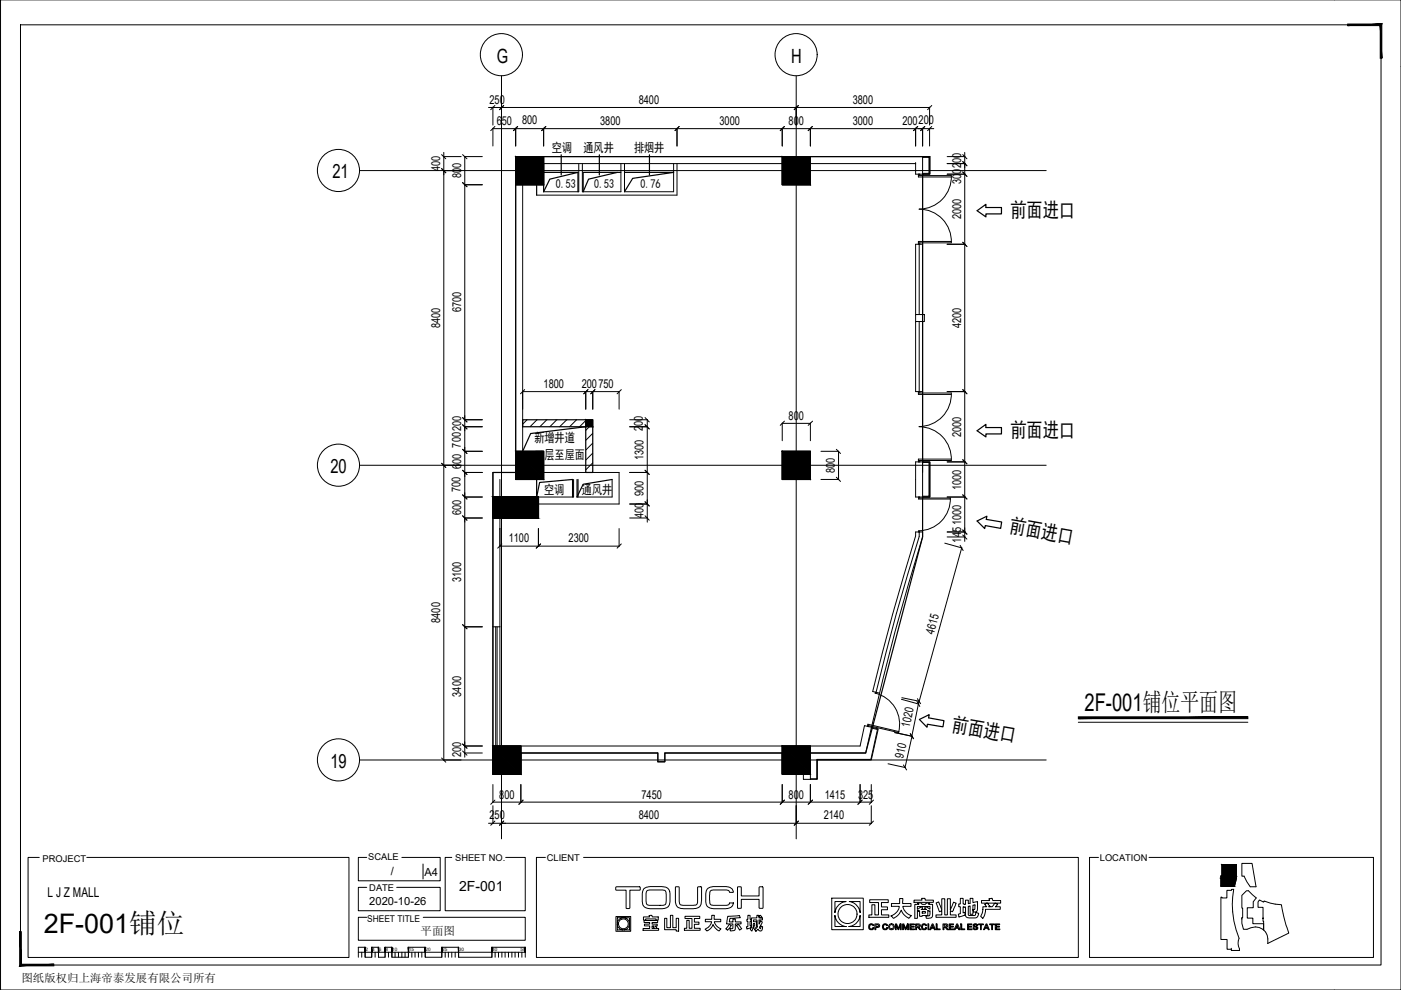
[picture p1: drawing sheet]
<svg xmlns="http://www.w3.org/2000/svg" width="297mm" height="210mm" viewBox="0 0 297 210" stroke-linecap="round" stroke-linejoin="round" font-family="sans-serif">
<path d="M109.3 33.2h87.8v3.7h-1.5v61h1.5v7.5h-1.5v8.4l-12.1 45.9h-11.7v4.4h-6v-4.4h-24.8v1.8h-1.5v-1.8h-29.1v4.4h-5.9v-63.9h4.8z" fill="none" stroke="#000" stroke-width=".25"/>
<g fill="none" stroke="#000" stroke-width=".21">
<path d="M122.7 34.7v6h-7.4M123.5 34.7v6h8.1v-6M132.4 34.7v6h10.4v-6M143.5 34.7v6.7h-29.7M194.1 34.7h.1M194.1 34.7h-83.3v65.5h20.5v6.7h-17.1M194.1 34.7v2.2h1.5M195.6 33.2h1.5v3.7h-1.5M195.6 33.4h1.4v3.4h-1.4M195.6 33.2h-86.3v67h-4.8v32.7h1.5v-31.2M195.6 33.2v3.7M194.1 66.7h1.9v1.5h-1.9z"/>
<path d="M195.6 97.9h1.5v7.5h-1.5M195.6 98.1h1.4v7.1h-1.4M195.6 97.9h-1.5v7.5h1.5M195.6 97.9v7.5M121.6 101.7v3.7h-7.8M122.3 101.7v3.7h7.5v-3.7M184.7 154.4l1.3 .3-1.4 6.3h-11.4v4.1h-1.4M184.8 154.2l1.4 .3-1.5 6.6h-11.4v4.1h-1.5M184.8 154.2l-1.5-.3-.9 4.3h-77.9v5.9h1.5v-4.4h33.5v1.8h1.5v-1.8h29.3v5.5h1.5M184.8 154.2l-1.3 5.5h-11.7v5.5"/>
</g>
<g fill="none" stroke="#000" stroke-width=".21">
<path d="M194.7 37.2h7a6.8 6.8 0 0 1-6.8 7.1 6.8 6.8 0 0 1 6.8 7.2h-7M195 37.2v-.3h-.3v.6h7M195.6 36.9v29.8M194.9 51.8v14.9M195 51.5v.3M195.6 51.8h-1.5v14.9M201.7 51.2h-7v.6M194.1 68.2v14.8h1.5M194.9 68.2v14.8M195.6 68.2v32M194.7 83.3h7a6.8 6.8 0 0 1-6.8 7.1M194.7 83v.6h7"/>
<path d="M194.9 90.5a6.8 6.8 0 0 1 6.8 7.1h-7M195 83v.3M201.7 97.3h-7v.6h.3v-.3M194.8 112.6v.2M194.8 105.6h6.7M194.9 112.8v1a476.3 476.3 0 0 0-9.2 33M195 105.6v-.2h-.2v.4h6.7M195 112.6v.2M201.5 105.6a6.8 6.8 0 0 1-6.8 6.9M104.5 132.9v25.3M105.1 132.9v25.3M105.4 132.9v25.3"/>
<path d="M106 132.9v25.3M184 153.8l6.6 1.5M184.2 153.9l-.1 .2-.2-.1 .1-.4 6.6 1.5M185.5 147a6.8 6.8 0 0 1 5 8.3M185.6 147v-.2h.2v.2M186.5 147l-1.5-.4a518.7 518.7 0 0 1 9.1-33v-.8h1.5v1a500.2 500.2 0 0 0-10.8 40.4"/>
</g>
<path d="M113.8 34.7v6.7M115.3 36.5h7.2v4.2M115.3 34.7v6M119 32.8v4.3M127.1 32.8v4.3M131.6 36.5h-8v4.2M132.4 36.5h10.4M137.7 32.8v4.3M113.8 101.7v3.7M121.4 101.7v3.7M122.5 101.7v3.7" fill="none" stroke="#000" stroke-width=".25"/>
<path d="M122.5 36.5l-5.9 1.5-1.3 2.7M130.9 36.5l-6.1 1.5-1.2 2.7M142.8 36.5l-8.7 1.3-1.7 2.9M121.4 101.7l-7 .6-.6 3.1M129.8 101.7l-6.2 1-1.3 2.7" fill="none" stroke="#000" stroke-width=".25"/>
<g fill="#000" stroke="#000" stroke-width=".21">
<path d="M109.3 33.2l6 6v-6zM109.3 33.2l6 6h-6z"/>
<path d="M165.8 33.2l6 6v-6zM165.8 33.2l6 6h-6z"/>
<path d="M109.3 95.7l6 6v-6zM109.3 95.7l6 6h-6z"/>
<path d="M165.8 95.7l6 6v-6zM165.8 95.7l6 6h-6z"/>
<path d="M104.5 105.4l9.7 4.4v-4.4zM104.5 105.4l9.7 4.4h-9.7z"/>
<path d="M104.5 158.2l5.9 5.9v-5.9zM104.5 158.2l5.9 5.9h-5.9z"/>
<path d="M165.8 158.2l6 5.9v-5.9zM165.8 158.2l6 5.9h-6z"/>
</g>
<path d="M109.3 33.2h6v6h-6zM165.8 33.2h6v6h-6zM109.3 95.7h6v6h-6zM165.8 95.7h6v6h-6zM104.5 105.4h9.7v4.4h-9.7v-4.4v4.4h9.7v-4.4zM104.5 158.2h5.9v5.9h-5.9zM165.8 158.2h6v5.9h-6z" fill="none" stroke="#000" stroke-width=".25"/>
<path d="M124.2 90.5l-11.7 1.4-1.7 3.8M124.2 90.5v9.7h1.5v-9.7M124.2 89h-13.4v1.5h13.4" fill="none" stroke="#000" stroke-width=".25"/>
<!-- layer: PUB_HATCH -->
<path d="M111.7 89l-.9 .9M113.9 89l-1.5 1.5M115.9 89l-1.4 1.5M118.1 89l-1.5 1.5M120.2 89l-1.6 1.5M122.2 89l-1.4 1.5M124.2 89.2l-1.3 1.3M125 90.5l-.8 .7M125.7 91.9l-1.5 1.5M125.7 94l-1.5 1.4M125.7 96.1l-1.5 1.5M125.7 98.1l-1.5 1.5" fill="none" stroke="#000" stroke-width=".21"/>
<path d="M124.2 89l1.5 1.5h-1.5zM124.2 89l1.5 1.5v-1.5z" fill="#000" stroke="#000" stroke-width=".21"/>
<path d="M124.2 89h1.5v1.5h-1.5z" fill="none" stroke="#000" stroke-width=".25"/>
<!-- layer: DIM -->
<g fill="none" stroke="#000" stroke-width=".21">
<path d="M94 33.2h3.8M94 36.2h3.8M94.1 32.3v4.8M94.1 36.2v125M98.5 39.2h3.8M98.5 33.2h3.8M98.5 33.2v55.8M103.6 22.8h93.5M104.5 27.3h93.5M104.5 22.7v3.8M104.5 27.2v3.8M106.3 22.7v3.8"/>
<path d="M109.3 27.2v3.8M115.3 27.2v3.8M143.5 27.2v3.8M165.8 27.2v3.8M168.8 22.7v3.8M171.8 27.2v3.8M194.1 27.2v3.8M195.6 27.2v3.8M197.1 22.7v3.8M197.1 27.2v3.8M200.8 33.2h3.8M200.8 34.7h3.8"/>
<path d="M200.8 36.9h3.8M204.5 32.3v82.5M200.8 51.8h3.8M94 98.7h3.8M98.5 95.7h3.8M98.5 90.5h3.8M98.5 89h3.8M98.5 94.8v5.4M98.5 88.1v7.6M110.8 86.8v-3.8h20.5v3.8M124.2 83v3.8M125.7 83v3.8"/>
<path d="M133.5 90.5h3.8M133.5 89h3.8M137.2 89v17.9M165.8 89.7v3.7M165.8 89.8h6M171.8 89.7v3.7M174.1 95.7h3.7M177.8 95.7v6M200.8 83h3.8M200.8 97.9h3.8M98.5 109.8h3.8M98.5 105.4h3.8"/>
<path d="M98.5 100.2h3.8M98.5 104.5v53.7M98.5 100.1v5.3M106 112.1v3.7h25.3v-3.7M114.2 112.1v3.7M133.5 109.8h3.8M133.5 100.2h3.8M133.5 106.9h3.8M137.2 106v4.7M174.1 101.7h3.7M200.3 115.2l3.6 1M200.8 105.4h3.8"/>
<path d="M200.8 112.8h3.8M200.8 113.8h3.8M203.9 116.1l-9.2 33.2M98.5 132.9h3.8M98.5 159.7h3.8M98.5 158.2h3.8M98.5 157.3v3.2M189.7 155.3l3.7 .8M191.1 148.3l3.7 1M191.2 147.9l3.7 .8M193.4 156.1l-1.5 6.6M194.8 148.6l-1.5 7.5"/>
<path d="M94 161.1h3.8M103.6 174.6h81.2M104.5 170.1h80.3M104.5 166.3v3.9M104.5 170.8v3.8M106.3 170.8v3.8M110.4 166.3v3.9M165.8 166.3v3.9M168.8 170.8v3.8M171.8 166.3v3.9M182.4 166.3v3.9M184.7 166.3v3.9"/>
<path d="M184.7 170.8v3.8M188.3 161.9l3.7 .8"/>
<circle cx="106.3" cy="11.6" r="4.5"/>
<circle cx="168.8" cy="11.6" r="4.5"/>
<circle cx="71.8" cy="36.1" r="4.5"/>
<circle cx="71.8" cy="98.6" r="4.5"/>
<circle cx="71.8" cy="161.1" r="4.5"/>
</g>
<!-- layer: 0 -->
<g fill="none" stroke="#000" stroke-width=".21">
<path d="M.1 0h296.9v209.9h-296.9zM4.3 5.3h288.5v199.3h-288.5zM93.6 35.7l.9 .9M93.6 32.8l.9 .9M98.1 38.7l.9 .9M98.1 32.8l.9 .9M104.9 26.8l-.9 .9M104.9 22.4l-.9 .9M106.8 22.4l-.9 .9M109.8 26.8l-.9 .9M115.7 26.8l-.9 .9M144 26.8l-.9 .9"/>
<path d="M166.3 26.8l-.9 .9M169.3 22.4l-.9 .9M172.2 26.8l-.8 .9M194.5 26.8l-.8 .9 .9-.9M196.1 26.8l-.9 .9M197.6 26.8l-.9 .9M197.6 22.4l-.9 .9M204.1 34.3l.9 .9M204.1 32.8l.9 .9M204.1 36.5l.9 .9M204.1 51.4l.9 .9M93.6 98.2l.9 .9"/>
<path d="M98.1 99.7l.9 .9M98.1 95.3l.9 .9M98.1 90.1l.9 .8M98.1 88.5l.9 1M111.2 82.6l-.9 .9M124.7 82.6l-.9 .9M126.1 82.6l-.8 .9M131.7 82.6l-.9 .9M136.8 99.7l.9 .9M136.8 90.1l.9 .8M136.8 88.5l.9 1M166.3 89.3l-.9 .9"/>
<path d="M172.3 89.3l-.9 .9M177.3 95.3l.9 .9M204.1 82.6l.9 .9M204.1 97.5l.9 .9M98.1 109.4l.9 .9M98.1 104.9l.9 .9M106.4 115.3l-.9 .9M114.6 115.3l-.9 .9M131.7 115.3l-.9 .9M136.8 106.4l.9 .9M136.8 109.4l.9 .9M177.3 101.2l.9 .9"/>
<path d="M203.6 115.6l.6 1.1M204.1 104.9l.9 .9M204.1 112.4l.9 .9M204.1 113.4l.9 .9M98.1 132.4l.9 .9M98.1 159.2l.9 .9M98.1 157.7l.9 .9M193 155.5l.7 1.1M194.4 148.7l.6 1.1M194.5 148.1l.7 1.1M228.6 153.1h36M93.6 160.7l.9 .9"/>
<path d="M104.9 169.6l-.9 .9M104.9 174.1l-.9 .9M106.8 174.1l-.9 .9M110.9 169.6l-.9 .9M166.3 169.6l-.9 .9M169.3 174.1l-.9 .9M172.3 169.6l-.9 .9M182.8 169.6l-.9 .9M185.2 169.6l-.9 .9M185.2 174.1l-.9 .9M191.5 162.2l.7 1.1M8.3 181.8h-2.3v21.2h68v-21.2h-55.6"/>
<path d="M77.8 194.5h-1.8v4.9h35.4v-4.9h-21.7M77.8 181.8h-1.8v4.9h17.3v-4.9h-8.1M77.8 188.1h-1.8v5h17.3v-5h-9.2M89.7 183.2v3.2M95.8 181.8h-1.4v11.3h17v-11.3h-4.2M115.6 181.8h-1.9v21.2h114.9v-21.2h-104.9M232.9 181.8h-1.9v21.2h60.2v-21.2h-47.6M76 201.9h35.4v1.1M76.7 201.9v1.1M77.4 201.9v1.1M78.8 201.9v1.1M79.5 201.9v1.1"/>
<path d="M80.2 201.9v1.1M81.6 201.9v1.1M82.4 201.9v1.1M83.1 201.9v1.1M83.8 201.9v1.1M84.5 201.9v1.1M85.2 201.9v1.1M85.9 201.9v1.1M86.6 201.9v1.1M87.3 201.9v1.1M88 201.9v1.1M88.7 201.9v1.1"/>
<path d="M89.4 201.9v1.1M90.2 201.9v1.1M93.7 201.9v1.1M94.4 201.9v1.1M95.1 201.9v1.1M95.8 201.9v1.1M96.5 201.9v1.1M97.2 201.9v1.1M104.3 201.9v1.1M105 201.9v1.1M105.7 201.9v1.1M106.4 201.9v1.1"/>
<path d="M107.1 201.9v1.1M107.8 201.9v1.1M108.5 201.9v1.1M109.2 201.9v1.1M109.9 201.9v1.1M110.6 201.9v1.1M111.4 200.8h-7.1v2.2h-7.1v-2.2h-3.5v2.2h-3.5v-2.2h-3.6v2.2h-3.5v-2.2h-1.5v2.2h-1.4v-2.2h-1.4v2.2h-1.4v-2.2h-1.4v2.2"/>
</g>
<path d="M106.3 16.1v161.8M168.8 16.1v161.8M76.3 36.2h145.5M76.3 98.7h145.5M76.3 161.1h145.5" fill="none" stroke="#000" stroke-width=".21"/>
<!-- layer: 0 -->
<g fill="#000" stroke="#000" stroke-width=".21">
<path d="M292.6 5.4v6.9h.4zM292.6 5.4l.4-.3v7.2zM285.7 5.4h6.9l.4-.3zM285.7 5.1h7.3l-7.3 .3z"/>
<path d="M228.6 152v.4l36-.4zM228.6 152.4l36-.4v.4z"/>
<path d="M4.2 197.5l.3 6.9v-6.9zM4.2 197.5l.3 6.9-.3 .4zM4.5 204.4l-.3 .4 7.2-.4zM4.2 204.8l7.2-.4v.4z"/>
<path d="M77.4 200.8l.1 1.1zM77.4 200.8l.1 1.1z"/>
<path d="M78.8 200.8l.1 1.1zM78.8 200.8l.1 1.1z"/>
<path d="M80.2 200.8l.1 1.1zM80.2 200.8l.1 1.1z"/>
<path d="M81.6 200.8l.1 1.1zM81.6 200.8l.1 1.1z"/>
<path d="M83 200.8l.1 1.1zM83 200.8l.1 1.1z"/>
<path d="M86.6 200.8v1.1zM86.6 200.8v1.1z"/>
<path d="M90.1 200.8l.1 1.1zM90.1 200.8l.1 1.1z"/>
<path d="M93.6 200.8l.1 1.1zM93.6 200.8l.1 1.1z"/>
<path d="M97.2 200.8v1.1zM97.2 200.8v1.1z"/>
<path d="M104.3 200.8v1.1zM104.3 200.8v1.1z"/>
<path d="M111.3 200.8l.1 1.1zM111.3 200.8l.1 1.1z"/>
</g>
<g fill="none" stroke="#000" stroke-width=".21">
<path d="M130.5 188.1l.2-.1h4.4a.43 .43 0 0 1 .7 .3 .43 .43 0 0 1-.7 .4h-1.6v3.3a.47 .47 0 0 1-.5 .6 .47 .47 0 0 1-.3-.7v-3.2h-2.1zM130.6 194.3h3.1v3.2h-3.1zM130.9 196a1.32 1.32 0 0 0 1.2 1.2h-1.2zM130.9 194.6h1.2h-.2a1.22 1.22 0 0 0-1 1.2zM132.2 194.6h1.3v1.2a1.31 1.31 0 0 0-1.3-1.2zM132.2 197.2a1.32 1.32 0 0 0 1.3-1.2v1.2zM136.4 194.4h1.3l-.1-.3h.6a.4 .4 0 0 0 .6 .3h.8v.7l-.5-.1a.24 .24 0 0 0-.1-.2 .24 .24 0 0 0-.3 0h-1.8v.3h-.5zM136.5 188.5a3.6 3.6 0 0 1 2.3-.5h.9a1.88 1.88 0 0 1 2.3 1.1l.1 .6a3.5 3.5 0 0 1-.5 2.6l-1.2 .4h-1.9a1.85 1.85 0 0 1-2.3-2.4v-.8zM136.6 195.2h2.4a.25 .25 0 0 1 .4 .1 .25 .25 0 0 1-.3 .3h-.5a.23 .23 0 0 0-.3 0 .23 .23 0 0 0 0 .3h.8a.21 .21 0 0 1 .2 .2 .21 .21 0 0 1 0 .2h-.4l.4 .4-.3 .2h.6v.3h-3.3v-.3h1.4v-.6h-1.1v-.4h.8a.23 .23 0 0 0 .3 0 .23 .23 0 0 0 0-.3h-.9a.25 .25 0 0 1-.3-.1 .25 .25 0 0 1 .1-.3zM137.1 188.9l.6-.2h2a1.41 1.41 0 0 1 1.5 .5l.1 1.7a.88 .88 0 0 1-.3 1 .88 .88 0 0 1-1 .1h-1.6a1.02 1.02 0 0 1-1.4-1.1v-1.5zM138.2 196.3h.5l-.2 .2 .3 .3a.39 .39 0 0 1-.5 .1 .39 .39 0 0 1-.1-.6zM140.9 194.7h.5v2h.7v-2.6h.5v2.6h.8v-2h.5v2.7h-.5v-.3h-2.5z"/>
<path d="M143.2 188.1l.7-.1 .1 .1v2a2.13 2.13 0 0 0 .3 1.8l2 .1a1.23 1.23 0 0 0 1.6-.7v-3.2l.1-.1 .7 .1v2.1a2.59 2.59 0 0 1-.7 2.3l-1.6 .2a6 6 0 0 1-2.8-.4 5.8 5.8 0 0 1-.4-3zM145.2 194.3h3.2v.4h-1.2v.8h1v.5h-1v.8h1.2v.4h-3.3v-.4h.5v-1.7h.5v1.7h.6v-2.1h-1.5zM149.5 194.9h1.4v-.8h.6l-.1 .6a.25 .25 0 0 0 .1 .3 .25 .25 0 0 0 .3-.1h.6a.29 .29 0 0 1 .4 .3 .29 .29 0 0 1-.4 .2h-.9a1.07 1.07 0 0 0 .8 1.2l.5 .3a.42 .42 0 0 1-.6 .3l-1-1.2a1.83 1.83 0 0 1-1.4 1.3l-.3-.3a2.39 2.39 0 0 0 1.4-1.6h-1.4zM149.9 188.5a3.2 3.2 0 0 1 2.4-.5h.8a1.95 1.95 0 0 1 2.4 1.1v.1h-.5a.29 .29 0 0 1-.4 0 .29 .29 0 0 1-.1-.3l-.5-.2h-1.7a2.25 2.25 0 0 0-1.7 .3l-.1 2.2a.93 .93 0 0 0 1.3 .8h2.2a.71 .71 0 0 0 .8-.6h.7a1.91 1.91 0 0 1-2.4 1.3h-1a2.44 2.44 0 0 1-2.3-.8l-.2-.7v-1.7zM154.3 194.3l2.5-.2 .2 .5-2.2 .1-.2 .8h.8v-.6h.5v.6h1.2a.26 .26 0 0 1 0 .3 .26 .26 0 0 1-.3 .1h-.9v.3a.83 .83 0 0 1-.1 1 .83 .83 0 0 1-1 .2l-.1-.5h.6l.1-.1v-.9h-1.4zM154.6 196l.5 .2-.9 1-.3-.3zM156.2 196.2l.3-.2 .8 .9-.5 .3zM156.4 188.1h.8v1.5a.27 .27 0 0 0 0 .4 .27 .27 0 0 0 .4 0h3.3v-1.8l.2-.2a.49 .49 0 0 1 .6 .1 .49 .49 0 0 1 .1 .6l-.1 3.9h-.7l-.1-.1v-1.8h-3.7v1.8l-.8 .1zM158.6 194.1h.4v.1a.41 .41 0 0 0 .2 .7v.4h-.2v1l.2-.1v.5l.1-2.1h1.2v-.5h.4v.5h.3l-.3-.3 .3-.2 .4 .4-.3 .1h.4v.4h-.8v.9l.3-.6 .4 .2-.6 1.1 .1 .3h.2v-.6l.2 .1a.53 .53 0 0 1 .1 .8 .53 .53 0 0 1-.8-.1l-.1-.1-.4 .5-.3-.4a.99 .99 0 0 0 .5-1.5v-.4a.46 .46 0 0 0-.7-.2v.4h.5a1 1 0 0 1-.3 1.4h-.3v-.2l-.3 .8a.45 .45 0 0 1-.2-.7l-.8 .3-.1-.5 .3-.1v-1.1h-.2v-.4h.2zM159.8 195.8h.2l-.1 .6h-.2zM176.3 190.4h6.7v6.7h-6.7zM177 194.1a2.65 2.65 0 0 0 2.4 2.3h-2.4z"/>
<path d="M177 191.1h2.4a2.66 2.66 0 0 0-2.4 2.4zM180 196.4a2.63 2.63 0 0 0 2.4-2.3v2.3zM180.1 191.1h2.3v2.4a2.77 2.77 0 0 0-2.3-2.4zM184.3 196.1a.59 .59 0 0 1 1 .1l-.1 .1a.42 .42 0 0 0-.6-.2 .42 .42 0 0 0-.2 .6 .42 .42 0 0 0 .6 .1l.1-.1h.2a.64 .64 0 0 1-.9 .3 .64 .64 0 0 1-.1-.9zM184.4 190.8h3.9v.6h-1.4v.9h1.3v.6h-1.3v1.1h1.6v.5h-4.3v-.5h.7v-2.2h.6v2.2h.8v-2.6h-1.9zM185.5 195.9h.1a.57 .57 0 0 1 .9 .5l-.2 .2-.6 .1v.4h-.2zM185.7 196.1h.3a.24 .24 0 0 1 .3 .1 .24 .24 0 0 1-.1 .3 .24 .24 0 0 1-.3-.1h-.2zM187.2 196.1a.56 .56 0 0 1 1 .1l-.1 .1a.42 .42 0 0 0-.6-.2 .42 .42 0 0 0-.2 .6 .42 .42 0 0 0 .6 .1l.3-.1a.39 .39 0 0 1-.6 .4 .63 .63 0 0 1-.5-.4 .63 .63 0 0 1 .1-.6zM189 191.6h1.7v-1.1h.7v1.1h1.8v.6h-1.8a2.72 2.72 0 0 0 1.8 2l-.5 .5a3.1 3.1 0 0 1-1.6-1.7 2.72 2.72 0 0 1-1.7 1.7l-.5-.5a2.41 2.41 0 0 0 1.8-2h-1.5a.32 .32 0 0 1-.3-.3 .32 .32 0 0 1 .1-.3zM189.9 195.9h.2l.4 1 .3-1h.3v1.2h-.2v-1l-.4 1h-.1l-.4-1v1h-.1zM191.4 195.9h.2l.4 1 .3-1h.3v1.2h-.2l.1-1-.4 1h-.2l-.4-1v1h-.1zM192.9 195.9h1v.2h-.8v.3h.7v.2h-.7v.3h.8v.2h-1z"/>
<path d="M193.8 190.9h1.7l-.1-.4h.7l.1 .4h1.7v.2a.32 .32 0 0 1-.2 .3 .32 .32 0 0 1-.4-.1h-2.9a.39 .39 0 0 1-.4 .1 .39 .39 0 0 1-.2-.5zM194 191.7h.8l-.3-.3h.7a.87 .87 0 0 0 1.3 0h.6l-.2 .3h.8v1.7a.87 .87 0 0 1-.7 1.3h-.6l-.1-.5h.7l.2-1.1-.2 .1-.3-.2v1.1h-1.2v.2h-.5v-1.2l-.3 .2-.2-.2v1a.38 .38 0 0 1 .1 .4 .38 .38 0 0 1-.3 .2h-.3zM194.1 195.9h.4a.39 .39 0 0 1 .6 .1 .39 .39 0 0 1-.3 .6l.5 .5h-.3l-.4-.5h-.3v.5h-.2zM194.3 196.1h.3a.21 .21 0 0 1 .3 .2 .21 .21 0 0 1-.3 .1h-.3zM194.5 192.2h2.7v.6l-.9-.6-.3 .4 .5 .2h-1.1a.27 .27 0 0 0 .1-.5 .27 .27 0 0 0-.5 .2l-.5 .3zM195.5 196.1a.6 .6 0 0 1 1 .1l-.2 .1a.42 .42 0 0 0-.6-.1 .42 .42 0 0 0-.1 .6 .42 .42 0 0 0 .6 0l.1-.1h.2a.6 .6 0 0 1-1 .3 .6 .6 0 0 1 0-.9zM195.5 193.3h.7v.3h-.7zM196.8 195.9h.1v1.2h-.1zM197.6 195.9h.2l.6 1.2h-.3l-.1-.3h-.6l-.1 .3h-.2zM197.7 196.1l.2 .6h-.4zM198.5 191.4l.3-.1a.32 .32 0 0 1 .3 .1 .32 .32 0 0 1 .1 .3l.5 1.1v-1.7a.37 .37 0 0 1 .3-.6 .37 .37 0 0 1 .3 .6v2.9h.6v-3.4h.6v2.3l.7-1.6 .5 .2-.7 1.8-.5-.2v.9h1.2v.5h-3.8a.31 .31 0 0 1-.5-.3 .32 .32 0 0 1 .6-.2h.7v-.9l-.5 .2zM198.5 195.9h.2v1h.6v.2h-.8z"/>
<path d="M199.9 195.9h.4a.41 .41 0 0 1 .6 .1 .41 .41 0 0 1-.3 .6l.5 .5h-.3l-.4-.5h-.3v.5h-.2zM200.1 196.1h.3a.24 .24 0 0 1 .3 0 .24 .24 0 0 1 0 .3 .24 .24 0 0 1-.4 0h-.2zM201.2 195.9h1v.2h-.7v.3h.6v.2h-.6v.3h.7v.2h-1zM202.8 195.9h.2l.6 1.2h-.3l-.1-.3h-.6l-.1 .3h-.2zM202.9 196.1l.2 .6h-.4zM203.6 190.5h.6v.6a.3 .3 0 0 0-.1 .4 .3 .3 0 0 0 .3 .2l.1 .1 .2-.1v-.8h.6v.7l.4-.1v-1h.6v.9l.9-.3v2l-.3 .3h-.5l-.1-.6 .4-.1v-.9l-.4 .1v1.5a.35 .35 0 0 1 0 .4 .35 .35 0 0 1-.5 .1h-.1v-1.8h-.1a.24 .24 0 0 0-.3 .1 .24 .24 0 0 0 0 .3v1.5l.1 .1h1a.47 .47 0 0 0 .5-.2 .47 .47 0 0 0 0-.5l.1 .1a.41 .41 0 0 1 .5 .2 .41 .41 0 0 1-.2 .5 2.03 2.03 0 0 1-1.8 .4 .8 .8 0 0 1-.8-1.1v-1.2l-.5-.1v1.4l.3-.2a.48 .48 0 0 1 .1 .6 .48 .48 0 0 1-.5 .2l-.8 .3-.1-.6 .4-.2v-1.5h-.3v-.5h.3zM203.7 195.9h.2v1h.6v.2h-.8zM205.1 195.9h1v.2h-.8v.3h.7v.2h-.7v.3h.8v.2h-1zM206.4 196.1a.53 .53 0 0 1 .9 .1h-.2a.24 .24 0 0 0-.3-.2 .24 .24 0 0 0-.2 .3 .49 .49 0 0 1 .6 .2 .49 .49 0 0 1 0 .5l-.6 .1-.3-.4h.2a.28 .28 0 0 0 .3 .3 .28 .28 0 0 0 .2-.3l-.5-.2zM207.5 195.9h1v.2h-.4v1h-.2v-1h-.4zM208.1 190.9h1.7l-.1-.3 .7-.1v.1a.42 .42 0 0 0 .6 .3h1.2v.6h-1.2l.5 .2-.4 .5h1v.6h-3.2v.1a2.78 2.78 0 0 1-.5 1.8 .58 .58 0 0 1-.2-1l.2-1.5h.8l-.4-.5 .4-.2h-1.1zM209.1 195.9h.1l.5 1.2h-.2l-.1-.3h-.5l-.2 .3h-.2z"/>
<path d="M209.2 196.1l.2 .6h-.5zM209.3 191.5h1.6l-.5 .7h-.7l.2-.1zM209.8 195.9h1v.2h-.4v1h-.1v-1h-.5zM211 195.9h.9v.2h-.7v.3h.7v.2h-.7v.3h.8v.2h-1z"/>
<circle cx="132.2" cy="195.9" r="1.04"/>
<circle cx="179.7" cy="193.8" r="2.02"/>
<circle cx="189" cy="196.5" r=".44"/>
<circle cx="189" cy="196.5" r=".64"/>
</g>
<path d="M207.2 44.7l1.8-1.4v.7h3.3v1.4h-3.3v.6zM207.2 91.3l1.8-1.3v.6h3.3v1.4h-3.3v.6zM207.2 110.5l2-1.1-.1 .7 3.3 .6-.2 1.3-3.3-.6-.1 .7zM194.9 152.5l2.1-1-.1 .7 3.2 .6-.2 1.3-3.3-.5-.1 .6z" fill="none" stroke="#000" stroke-width=".25"/>
<g fill="#000" stroke="#000" stroke-width=".21">
<path d="M258.9 186.2h3.3l-.5 1.7zM259.1 185.7h3.1zM262 183.3h.2z"/>
<path d="M258.9 187.9h2.8zM258.9 186.2l2.8 1.7h-2.8z"/>
<path d="M262 183.3h.2zM259.1 183.3h3.1z"/>
<path d="M259.1 183.3l3.1 2.4v-2.4zM259.1 183.3l3.1 2.4h-3.1zM258.9 185.7h3.3z"/>
<path d="M258.9 185.7l3.3 .5v-.5zM258.9 185.7l3.3 .5h-3.3z"/>
</g>
<path d="M259.1 183.3h3.1v2.9l-.5 1.7h-2.8v-2.2h.2zM263.3 189.8l1-.9h.4l1.6 1.5-.6 .8v1.3h-1.3v2.2h1.2v1.1h2.3v1.4a2.8 2.8 0 0 0-3.5-.2h-.8l-.3-1.2v-1.3h.2zM263.3 194.8h.1M263.8 185.8l1.3 2.2h1.2l-.8-4.9h-2.2v2.7h.5M267.9 195.8v1.4a3.1 3.1 0 0 1 .9 2.8M267.9 195.9v-.6h-.1v-2.9h-1.1v-1.2l.3-.4 .9 .5 .1-.3a9.5 9.5 0 0 0 3.7 .8l.5 2.6 1 3.4-4.4 2.2M261.1 201.3h-.9v-2.1h-1.3v-9h.2v.2h1v-1.6h1v-.2h.5a18.7 18.7 0 0 0 1.1 10.3 2.6 2.6 0 0 0 .1 2.3v.3M261.1 201.3h.1M261.1 201.3v.2h1.7M262.8 201.5h.1" fill="none" stroke="#000" stroke-width=".21"/>
<text font-size="5.7" x="9.3" y="197.8">2F-001铺位</text>
<text font-size="5.2" x="229.9" y="150.8">2F-001铺位平面图</text>
<g font-size="4.3">
<text x="214.2" y="45.9">前面进口</text>
<text x="214.2" y="92.6">前面进口</text>
<text x="213.9" y="112.9" transform="rotate(10 213.9 112.9)">前面进口</text>
<text x="201.7" y="155" transform="rotate(10 201.7 155)">前面进口</text>
</g>
<g font-size="4.2">
<text x="105.4" y="13.3">G</text>
<text x="167.8" y="13.3">H</text>
<text x="70.5" y="37.8">21</text>
<text x="70" y="100.3">20</text>
<text x="70" y="162.8">19</text>
</g>
<text font-size="3" x="97.4" y="188.9">2F-001</text>
<text font-size="2.9" x="10.1" y="190.1">L J Z MALL</text>
<g font-size="2.7">
<text x="117" y="32.1">空调</text>
<text x="123.7" y="32.1">通风井</text>
<text x="134.4" y="32.1">排烟井</text>
<text x="117.8" y="39.8">0.53</text>
<text x="126" y="39.8">0.53</text>
<text x="135.8" y="39.8">0.76</text>
<text x="113.3" y="93.7">新增井道</text>
<text x="113.3" y="97.3">二层至屋面</text>
<text x="115.4" y="104.7">空调</text>
<text x="123.4" y="104.7">通风井</text>
</g>
<g font-size="2.6">
<text x="103.8" y="22">250</text>
<text x="135.4" y="22">8400</text>
<text x="180.8" y="22">3800</text>
<text x="105.3" y="26.5">650</text>
<text x="110.7" y="26.4">800</text>
<text x="127.2" y="26.5">3800</text>
<text x="152.6" y="26.5">3000</text>
<text x="167.2" y="26.5">800</text>
<text x="180.8" y="26.5">3000</text>
<text x="191.3" y="26.5">200200</text>
<text x="203.8" y="35.6" transform="rotate(-90 203.8 35.6)">200</text>
<text x="93.3" y="36.3" transform="rotate(-90 93.3 36.3)">400</text>
<text x="97.8" y="37.8" transform="rotate(-90 97.8 37.8)">800</text>
<text x="203.8" y="39.1" transform="rotate(-90 203.8 39.1)">300</text>
<text x="203.8" y="46.5" transform="rotate(-90 203.8 46.5)">2000</text>
<text x="93.3" y="69.6" transform="rotate(-90 93.3 69.6)">8400</text>
<text x="97.8" y="66.2" transform="rotate(-90 97.8 66.2)">6700</text>
<text x="203.8" y="69.6" transform="rotate(-90 203.8 69.6)">4200</text>
<text x="115.3" y="82.3">1800</text>
<text x="123.3" y="82.3">200750</text>
<text x="167.2" y="89">800</text>
<text x="97.7" y="94.9" transform="rotate(-90 97.7 94.9)">700200</text>
<text x="136.3" y="91.4" transform="rotate(-90 136.3 91.4)">200</text>
<text x="203.8" y="92.6" transform="rotate(-90 203.8 92.6)">2000</text>
<text x="97.8" y="99.5" transform="rotate(-90 97.8 99.5)">600</text>
<text x="136.4" y="97.6" transform="rotate(-90 136.4 97.6)">1300</text>
<text x="177" y="100.3" transform="rotate(-90 177 100.3)">800</text>
<text x="97.6" y="104.4" transform="rotate(-90 97.6 104.4)">700</text>
<text x="136.4" y="105.1" transform="rotate(-90 136.4 105.1)">900</text>
<text x="203.8" y="103.9" transform="rotate(-90 203.8 103.9)">1000</text>
<text x="97.8" y="109.2" transform="rotate(-90 97.8 109.2)">600</text>
<text x="136.4" y="109.9" transform="rotate(-90 136.4 109.9)">400</text>
<text x="203.8" y="111.3" transform="rotate(-90 203.8 111.3)">1000</text>
<text x="107.9" y="115">1100</text>
<text x="120.6" y="115">2300</text>
<text x="203.8" y="115" transform="rotate(-90 203.8 115)">145</text>
<text x="97.8" y="123.5" transform="rotate(-90 97.8 123.5)">3100</text>
<text x="93.3" y="132.1" transform="rotate(-90 93.3 132.1)">8400</text>
<text x="198" y="134.5" transform="rotate(-75 198 134.5)">4615</text>
<text x="97.8" y="147.7" transform="rotate(-90 97.8 147.7)">3400</text>
<text x="192.9" y="154.4" transform="rotate(-78 192.9 154.4)">1020</text>
<text x="97.8" y="160.5" transform="rotate(-90 97.8 160.5)">200</text>
<text x="191.5" y="160.8" transform="rotate(-77 191.5 160.8)">910</text>
<text x="103.8" y="173.8">250</text>
<text x="105.9" y="169.3">800</text>
<text x="135.4" y="173.8">8400</text>
<text x="136" y="169.3">7450</text>
<text x="167.2" y="169.3">800</text>
<text x="174.7" y="173.8">2140</text>
<text x="174.9" y="169.3">1415</text>
<text x="181.9" y="169.3">325</text>
</g>
<g font-size="2.4">
<text x="82.9" y="185.6">/</text>
<text x="90" y="185.6">A4</text>
<text x="78.3" y="191.9">2020-10-26</text>
<text x="89.2" y="198.3">平面图</text>
<text x="4.6" y="208.3">图纸版权归上海帝泰发展有限公司所有</text>
</g>
<g font-size="2">
<text x="9" y="182.7">PROJECT</text>
<text x="78.1" y="182.4">SCALE</text>
<text x="96.5" y="182.6">SHEET NO.</text>
<text x="115.9" y="182.5">CLIENT</text>
<text x="233.2" y="182.5">LOCATION</text>
<text x="78.3" y="188.9">DATE</text>
<text x="77.8" y="195.5">SHEET TITLE</text>
</g>
<g font-size="1">
<text x="77.5" y="201.7">2</text>
<text x="78.9" y="201.7">4</text>
<text x="80.3" y="201.7">6</text>
<text x="81.7" y="201.7">8</text>
<text x="83.2" y="201.7">10</text>
<text x="86.7" y="201.7">15</text>
<text x="90.2" y="201.7">20</text>
<text x="93.8" y="201.7">25</text>
<text x="97.3" y="201.7">30</text>
<text x="104.4" y="201.7">40</text>
<text x="110.3" y="201.7">50</text>
</g>
</svg>
